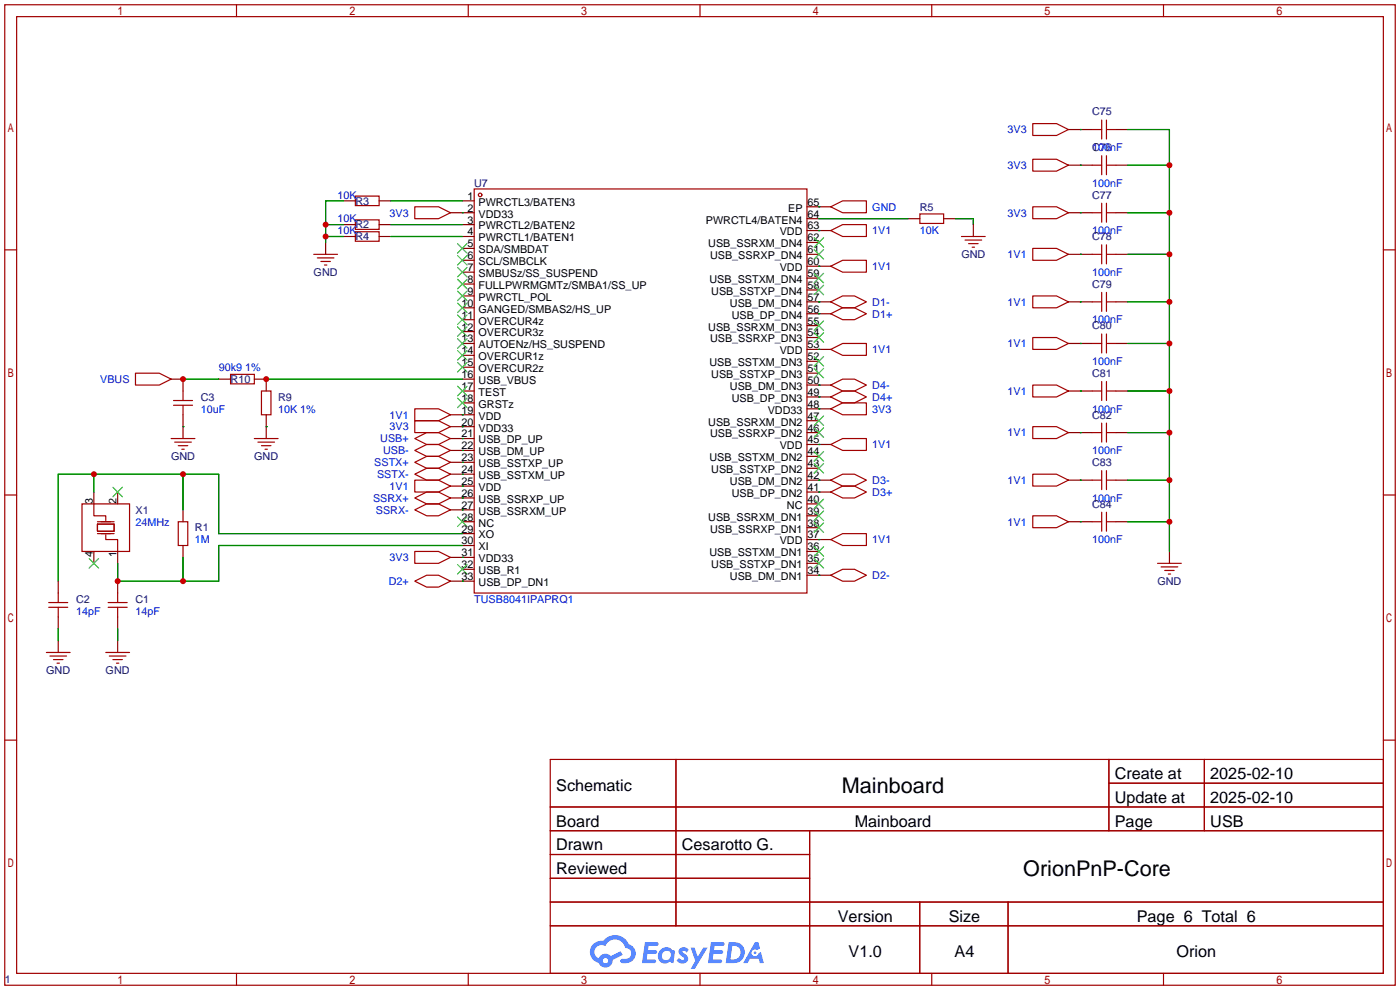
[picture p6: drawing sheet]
<svg xmlns="http://www.w3.org/2000/svg" width="299mm" height="212mm" viewBox="0 0 299 212" stroke-linecap="round" stroke-linejoin="round" font-family="sans-serif">
<g fill="none" stroke="#a10000" stroke-width=".25">
<path d="M1 1h297.2v209.6h-297.2zM3.6 3.6h292.1v204.4h-292.1zM50.5 1v2.6M100.1 1v2.6M149.6 1v2.6M199.1 1v2.6M248.7 1v2.6M1 53.4h2.6M295.7 53.4h2.5M1 105.8h2.6M295.7 105.8h2.5M1 158.2h2.6"/>
<path d="M295.7 158.2h2.5M117.6 162.3h178.1v45.7h-178.1zM117.6 172.5h178.1M117.6 177.5h178.1M144.5 162.3v35.6M173 177.5v30.5M237 162.3v15.2M237 167.4h58.7M257.4 162.3v15.2M117.6 182.6h55.4M117.6 192.8h178.1M117.6 187.7h55.4"/>
<path d="M117.6 197.9h178.1M196.6 192.8v15.2M215.4 192.8v15.2M50.5 208v2.6M100.1 208v2.6M149.6 208v2.6M199.1 208v2.6M248.7 208v2.6"/>
</g>
<g fill="#5487ff">
<path d="M145.3 202.7a1.3 1.3 0 0 1 1.9 .3l-.4 .6a.54 .54 0 0 0-.9-.2l.1 .2a1.34 1.34 0 0 1 .9 1.8 1.47 1.47 0 0 1-2.3-.1l.5-.6 .8 .5a.31 .31 0 0 0 .4-.3 .31 .31 0 0 0-.3-.4 1.12 1.12 0 0 1-.7-1.8z"/>
<path d="M147.6 202.5h.9l.6 2 1.2-2h.9l-2.7 4.6h-.9l1-1.7z"/>
<path d="M137.8 201.4h1.7a1.31 1.31 0 0 1 1.2 .2 .4 .4 0 0 1-.3 .5l-1.8 .1-.1 .9h1.6a.4 .4 0 0 1 .4 .4 .4 .4 0 0 1-.5 .4h-1.6l-.2 1.2h1.4a.46 .46 0 0 1 .5 0 .46 .46 0 0 1 .1 .5l-.4 .2h-2.6z"/>
<path d="M151.9 201.4h1.7a1.32 1.32 0 0 1 1.2 .2 .39 .39 0 0 1-.3 .5l-1.8 .1-.1 .9h1.6a.4 .4 0 0 1 .4 .4 .4 .4 0 0 1-.4 .4h-1.7l-.2 1.2h1.4a.46 .46 0 0 1 .5 0 .46 .46 0 0 1 .1 .5l-.4 .2h-2.6z"/>
<path d="M161.3 201.4h.8l.3 1.3-.6 .4a.75 .75 0 0 0-1.1 .3 .75 .75 0 0 0 .5 1 .75 .75 0 0 0 .9-.7l.5-.2 .6 2.3h-.8l-.3-.9h-1.8l-.5 .9h-1z"/>
<path d="M155.7 201.4l-.6 4.4h1.5a2.27 2.27 0 0 0 2.6-2.2 2.27 2.27 0 0 0-2.7-2.2zM156.5 202.1a1.5 1.5 0 0 1 1.8 1.6 1.5 1.5 0 0 1-1.9 1.4h-.3z"/>
<path d="M141.2 203a1.6 1.6 0 0 0-.3 2.3 1.6 1.6 0 0 0 2.3 .2l.7 .3 .3-2.4-.1-.3-.5-.1a1.58 1.58 0 0 0-2.4 0zM141.8 203.5a.98 .98 0 0 1 1.6 .4 .98 .98 0 0 1-1.1 1.3 .94 .94 0 0 1-.9-.7 .94 .94 0 0 1 .4-1z"/>
<path d="M126.8 201.8a2.37 2.37 0 0 0 1.1 4 1.54 1.54 0 0 0 1.8 1 1.54 1.54 0 0 0 1.2-1.6l2.2-1.1-.5-.8-2 1a1.57 1.57 0 0 0-2.7 .5 1.5 1.5 0 0 1-.7-2.1 1.5 1.5 0 0 1 2.2-.5 2.23 2.23 0 0 1 2.3-1.4 2.23 2.23 0 0 1 2 1.8 1.16 1.16 0 0 1 1.2 1.1 1.16 1.16 0 0 1-1.1 1.2h-.7a.47 .47 0 0 0-.5 .4 .47 .47 0 0 0 .4 .5 2.17 2.17 0 0 0 2.5-.9 2.17 2.17 0 0 0-.3-2.7l-.8-.4a3.2 3.2 0 0 0-5.5-.7l-1.1 .1zM128.8 205.3a.6 .6 0 0 1 1.2 0 .6 .6 0 0 1-1.2 0z"/>
<circle cx="161.4" cy="203.6" r=".28"/>
</g>
<g fill="none" stroke="#a10000" stroke-width=".25">
<path d="M220.7 34h5.1l2.5 1.3-2.5 1.3h-5.1zM220.7 26.4h5.1l2.5 1.3-2.5 1.3h-5.1zM233.4 27.7h2.1M233.4 35.3h2.1M235.5 25.7v4M235.5 33.3v4M236.5 27.7h2M236.5 25.7v4M236.5 33.3v4M236.5 35.3h2M67.1 54.4h5M67.8 55.1h3.6"/>
<path d="M68.6 55.9h2M69.3 56.6h.5M75.9 47h5.1v2h-5.1zM75.9 41.9h5.1v2h-5.1zM75.9 49.5h5.1v2.1h-5.1zM88.6 44.2h5.1l2.6 1.3-2.6 1.2h-5.1zM101.3 40.4h71.2v86.3h-71.2zM177.5 56.9l2.6-1.3h5.1v2.6h-5.1zM177.5 49.3l2.6-1.3h5.1v2.5h-5.1zM177.5 44.2l2.6-1.3h5.1v2.6h-5.1zM196.6 45.7h5.1v2.1h-5.1zM205.5 50.5h5.1"/>
<path d="M206.2 51.3h3.6M207 52.1h2M207.8 52.8h.5M220.7 44.2h5.1l2.5 1.3-2.5 1.2h-5.1zM220.7 53.1h5.1l2.5 1.3-2.5 1.2h-5.1zM233.4 54.4h2.1M233.4 45.5h2.1M235.5 43.4v4.1M235.5 52.3v4.1M236.5 54.4h2M236.5 43.4v4.1M236.5 52.3v4.1"/>
<path d="M236.5 45.5h2M29 79.8h5l2.6 1.2-2.6 1.3h-5zM177.5 74.7l2.6-1.3h5.1v2.5h-5.1zM177.5 64.5l2.6-1.3h2.5l2.6 1.3-2.6 1.3h-2.5zM177.5 67.1l2.6-1.3h2.5l2.6 1.3-2.6 1.2h-2.5zM220.7 72.1h5.1l2.5 1.3-2.5 1.3h-5.1zM220.7 63.2h5.1l2.5 1.3-2.5 1.3h-5.1zM233.4 64.5h2.1M233.4 73.4h2.1M235.5 62.5v4M235.5 71.4v4M236.5 62.5v4"/>
<path d="M236.5 71.4v4M236.5 64.5h2M236.5 73.4h2M36.6 93.7h5.1M37.1 85.6h4M37.1 86.6h4M37.3 94.5h3.6M38.1 95.2h2M38.9 96h.5M39.1 83.6v2M39.1 86.6v2M49.3 80h5.1v2h-5.1z"/>
<path d="M54.4 93.7h5M55.1 94.5h3.6M55.9 83.6h2v5h-2zM55.9 95.2h2M56.6 96h.5M88.6 89.9h5.1l2.6 1.3-2.6 1.3h-5.1zM88.6 87.4h5.1l2.6 1.2-2.6 1.3h-5.1zM88.6 93.7l2.6-1.2h2.5l2.6 1.2-2.6 1.3h-2.5zM88.6 96.3l2.6-1.3h2.5l2.6 1.3-2.6 1.2h-2.5zM88.6 98.8l2.6-1.3h2.5l2.6 1.3-2.6 1.3h-2.5zM177.5 87.4l2.6-1.3h5.1v2.5h-5.1zM177.5 95l2.6-1.3h5.1v2.6h-5.1z"/>
<path d="M177.5 82.3l2.6-1.3h2.5l2.6 1.3-2.6 1.3h-2.5zM177.5 84.8l2.6-1.2h2.5l2.6 1.2-2.6 1.3h-2.5zM220.7 91.2h5.1l2.5 1.3-2.5 1.2h-5.1zM220.7 82.3h5.1l2.5 1.3-2.5 1.2h-5.1zM233.4 83.6h2.1M233.4 92.5h2.1M235.5 81.5v4.1M235.5 90.4v4.1M236.5 81.5v4.1M236.5 90.4v4.1M236.5 83.6h2M236.5 92.5h2"/>
<path d="M17.5 107.7h10.2v10.2h-10.2zM20.1 107.7v2.5h2.5v1.1M20.8 112h3.6v1.5h-3.6zM20.8 114h3.6M20.8 111.5h3.6M22.6 114.3v1h2.5v2.6M38.1 111.5h2v5.1h-2zM88.6 117.9h5.1l2.6 1.2-2.6 1.3h-5.1zM88.6 102.6h5.1l2.6 1.3-2.6 1.3h-5.1zM88.6 101.3l2.6-1.2h2.5l2.6 1.2-2.6 1.3h-2.5zM88.6 106.4l2.6-1.2h2.5l2.6 1.2-2.6 1.3h-2.5zM88.6 109l2.6-1.3h2.5l2.6 1.3-2.6 1.2h-2.5z"/>
<path d="M177.5 115.3l2.6-1.3h5.1v2.6h-5.1zM177.5 102.6l2.6-1.3h2.5l2.6 1.3-2.6 1.3h-2.5zM177.5 105.2l2.6-1.3h2.5l2.6 1.3-2.6 1.2h-2.5zM220.7 101.3h5.1l2.5 1.3-2.5 1.3h-5.1zM220.7 110.2h5.1l2.5 1.3-2.5 1.3h-5.1zM233.4 111.5h2.1M233.4 102.6h2.1M235.5 100.6v4M235.5 109.5v4M236.5 111.5h2M236.5 100.6v4M236.5 109.5v4"/>
<path d="M236.5 102.6h2M9.9 139.4h5.1M10.4 128.8h4.1M10.4 129.8h4.1M12.4 126.7v2.1M12.4 129.8v2M22.6 139.4h5.1M23.1 128.8h4.1M23.1 129.8h4.1M25.1 126.7v2.1M25.1 129.8v2M88.6 124.2l2.6-1.3h2.5l2.6 1.3-2.6 1.3h-2.5z"/>
<path d="M177.5 122.9l2.6-1.2h2.5l2.6 1.2-2.6 1.3h-2.5zM247.4 120.4h5.1M248.2 121.2h3.5M248.9 121.9h2.1M249.7 122.7h.5M10.7 140.2h3.5M11.4 141h2.1M12.2 141.7h.5M23.4 140.2h3.5M24.1 141h2.1M24.9 141.7h.5"/>
<circle cx="102.6" cy="41.7" r=".38"/>
</g>
<g fill="none" stroke="#870000" stroke-width=".25">
<path d="M228.3 35.3h5.1M228.3 27.7h5.1M238.5 35.3h2.5M238.5 27.7h2.5M69.6 51.8v2.6M73.4 42.9h2.5M73.4 48h2.5M73.4 50.5h2.5M81 42.9h2.6M81 48h2.6M81 50.5h2.6M96.3 45.5h5"/>
<path d="M98.8 42.9h2.5M98.8 48h2.5M98.8 50.5h2.5M98.8 53.1h2.5M98.8 55.6h2.5M98.8 58.2h2.5M172.5 59.4h2.5M172.5 56.9h5M172.5 54.4h2.5M172.5 51.8h2.5M172.5 49.3h5M172.5 46.7h2.5"/>
<path d="M172.5 44.2h5M194.1 46.7h2.5M201.7 46.7h2.5M208 48v2.5M228.3 45.5h5.1M228.3 54.4h5.1M238.5 45.5h2.5M238.5 54.4h2.5M98.8 60.7h2.5M98.8 63.2h2.5M98.8 65.8h2.5M98.8 68.3h2.5"/>
<path d="M98.8 70.9h2.5M98.8 73.4h2.5M98.8 75.9h2.5M98.8 78.5h2.5M172.5 79.8h2.5M172.5 77.2h2.5M172.5 74.7h5M172.5 72.1h2.5M172.5 69.6h2.5M172.5 67.1h5M172.5 64.5h5M172.5 62h2.5"/>
<path d="M228.3 73.4h5.1M228.3 64.5h5.1M238.5 73.4h2.5M238.5 64.5h2.5M36.6 81h2.5v2.6M39.1 88.6v5.1M46.7 81h2.6M54.4 81h2.5v2.6M56.9 88.6v5.1M96.3 88.6h5M96.3 91.2h5M96.3 93.7h5"/>
<path d="M96.3 96.3h5M96.3 98.8h5M98.8 81h2.5M98.8 83.6h2.5M98.8 86.1h2.5M172.5 97.5h2.5M172.5 95h5M172.5 92.5h2.5M172.5 89.9h2.5M172.5 87.4h5M172.5 84.8h5M172.5 82.3h5"/>
<path d="M228.3 83.6h5.1M228.3 92.5h5.1M238.5 83.6h2.5M238.5 92.5h2.5M20.1 105.2v2.5M20.1 117.9v2.5M25.1 105.2v2.5M25.1 117.9v2.5M39.1 109v2.5M39.1 116.6v2.5M96.3 101.3h5M96.3 103.9h5"/>
<path d="M96.3 106.4h5M96.3 109h5M96.3 119.1h5M98.8 111.5h2.5M98.8 114h2.5M98.8 116.6h2.5M172.5 117.9h2.5M172.5 115.3h5M172.5 112.8h2.5M172.5 110.2h2.5M172.5 107.7h2.5M172.5 105.2h5"/>
<path d="M172.5 102.6h5M172.5 100.1h2.5M228.3 111.5h5.1M228.3 102.6h5.1M238.5 111.5h2.5M238.5 102.6h2.5M249.9 117.9v2.5M12.4 124.2v2.5M12.4 131.8v2.6M12.4 136.9v2.5M25.1 124.2v2.5M25.1 131.8v2.6"/>
<path d="M25.1 136.9v2.5M96.3 124.2h5M98.8 121.7h2.5M172.5 122.9h5M172.5 120.4h2.5"/>
</g>
<g fill="none" stroke="#3c3" stroke-width=".25">
<path d="M97.8 52.1l2 2M97.8 54.6l2 2M97.8 57.2l2 2M97.8 59.7l2 2M99.8 52.1l-2 2M99.8 54.6l-2 2M99.8 57.2l-2 2M99.8 59.7l-2 2M174 58.4l2 2.1M174 53.3l2 2.1M174 50.8l2 2M176 58.4l-2 2.1"/>
<path d="M176 53.3l-2 2.1M176 50.8l-2 2M97.8 62.2l2 2.1M97.8 64.8l2 2M97.8 67.3l2 2M97.8 69.8l2 2.1M97.8 72.4l2 2M97.8 74.9l2 2.1M97.8 77.5l2 2M99.8 62.2l-2 2.1M99.8 64.8l-2 2M99.8 67.3l-2 2"/>
<path d="M99.8 69.8l-2 2.1M99.8 72.4l-2 2M99.8 74.9l-2 2.1M99.8 77.5l-2 2M174 78.7l2 2.1M174 76.2l2 2M174 71.1l2 2.1M174 68.6l2 2M174 61l2 2M176 78.7l-2 2.1M176 76.2l-2 2M176 71.1l-2 2.1"/>
<path d="M176 68.6l-2 2M176 61l-2 2M97.8 82.5l2 2.1M97.8 85.1l2 2M99.8 82.5l-2 2.1M99.8 85.1l-2 2M174 99.1l2 2M174 96.5l2 2.1M174 91.4l2 2.1M174 88.9l2 2M176 99.1l-2 2M176 96.5l-2 2.1"/>
<path d="M176 91.4l-2 2.1M176 88.9l-2 2M19 119.4l2.1 2M21.1 119.4l-2.1 2M24.1 104.1l2.1 2.1M26.2 104.1l-2.1 2.1M97.8 110.5l2 2M99.8 110.5l-2 2M174 119.4l2 2M174 116.8l2 2.1M174 111.8l2 2M174 109.2l2 2.1"/>
<path d="M174 106.7l2 2M176 119.4l-2 2M176 116.8l-2 2.1M176 111.8l-2 2M176 109.2l-2 2.1M176 106.7l-2 2M97.8 120.6l2 2.1M99.8 120.6l-2 2.1"/>
</g>
<g fill="none" stroke="#008700" stroke-width=".25">
<path d="M230.9 27.7h.1M230.9 35.3h.1M241 27.7h8.9v90.2M241 35.3h8.9M69.6 48h3.8M69.6 50.5h3.8M73.4 42.9h-3.8v8.9M83.6 42.9h15.2M83.6 48h15.2M83.6 50.5h15.2M98.8 45.5h.1M175 56.9h.1"/>
<path d="M175 49.3h.1M175 44.2h.1M175 46.7h19.1M204.2 46.7h3.8v1.3M230.9 45.5h.1M230.9 54.4h.1M241 45.5h8.9M241 54.4h8.9M175 74.7h.1M175 67.1h.1M175 64.5h.1M230.9 64.5h.1"/>
<path d="M230.9 73.4h.1M241 64.5h8.9M241 73.4h8.9M39.1 91.2h.1M39.1 81h7.6M56.9 91.2h.1M56.9 81h41.9M98.8 91.2h.1M98.8 88.6h.1M98.8 93.7h.1M98.8 96.3h.1M98.8 98.8h.1"/>
<path d="M175 87.4h.1M175 95h.1M175 84.8h.1M175 82.3h.1M230.9 83.6h.1M230.9 92.5h.1M241 83.6h8.9M241 92.5h8.9M20.1 101.3v3.9M39.1 101.3v7.7M39.1 119.1v5.1M98.8 119.1h.1"/>
<path d="M98.8 103.9h.1M98.8 101.3h.1M98.8 106.4h.1M98.8 109h.1M98.8 114h-52.1v-12.7h-34.3v22.9M98.8 116.6h-52.1v7.6h-21.6v-3.8M175 115.3h.1M175 105.2h.1M175 102.6h.1M230.9 102.6h.1M230.9 111.5h.1M241 102.6h8.9"/>
<path d="M241 111.5h8.9M12.4 134.4v2.5M25.1 134.4v2.5M98.8 124.2h.1M175 122.9h.1"/>
</g>
<g fill="#c00">
<circle cx="39.1" cy="101.3" r=".63"/>
<circle cx="20.1" cy="101.3" r=".63"/>
<circle cx="39.1" cy="124.2" r=".63"/>
<circle cx="25.1" cy="124.2" r=".63"/>
<circle cx="69.6" cy="48" r=".63"/>
<circle cx="69.6" cy="50.5" r=".63"/>
<circle cx="56.9" cy="81" r=".63"/>
<circle cx="39.1" cy="81" r=".63"/>
<circle cx="249.9" cy="35.3" r=".63"/>
<circle cx="249.9" cy="45.5" r=".63"/>
<circle cx="249.9" cy="54.4" r=".63"/>
<circle cx="249.9" cy="64.5" r=".63"/>
<circle cx="249.9" cy="73.4" r=".63"/>
<circle cx="249.9" cy="83.6" r=".63"/>
<circle cx="249.9" cy="92.5" r=".63"/>
<circle cx="249.9" cy="102.6" r=".63"/>
<circle cx="249.9" cy="111.5" r=".63"/>
</g>
<g font-size="4.6">
<text x="179.9" y="169.4">Mainboard</text>
<text x="218.7" y="187.2">OrionPnP-Core</text>
</g>
<g font-size="3.5">
<text x="238.3" y="166.5">Create at</text>
<text x="258.7" y="166.5">2025-02-10</text>
<text x="118.9" y="169.1">Schematic</text>
<text x="238.3" y="171.6">Update at</text>
<text x="258.7" y="171.6">2025-02-10</text>
<text x="118.9" y="176.7">Board</text>
<text x="182.7" y="176.7">Mainboard</text>
<text x="238.3" y="176.7">Page</text>
<text x="258.7" y="176.7">USB</text>
<text x="118.9" y="181.8">Drawn</text>
<text x="145.7" y="181.8">Cesarotto G.</text>
<text x="118.9" y="186.8">Reviewed</text>
<text x="179.1" y="197">Version</text>
<text x="202.8" y="197">Size</text>
<text x="243" y="197">Page 6 Total 6</text>
<text x="181.4" y="204.6">V1.0</text>
<text x="204" y="204.6">A4</text>
<text x="251.4" y="204.6">Orion</text>
</g>
<g font-size="2.3" fill="#00f">
<text x="215.3" y="28.5">3V3</text>
<text x="233.4" y="32.3">100nF</text>
<text x="215.3" y="36.1">3V3</text>
<text x="233.4" y="39.9">100nF</text>
<text x="72.1" y="47.5">10K</text>
<text x="72.1" y="42.5">10K</text>
<text x="83.3" y="46.3">3V3</text>
<text x="186.4" y="45">GND</text>
<text x="215.3" y="46.3">3V3</text>
<text x="72.1" y="50.1">10K</text>
<text x="186.4" y="50.1">1V1</text>
<text x="196.6" y="50.1">10K</text>
<text x="233.4" y="50.1">100nF</text>
<text x="186.4" y="57.7">1V1</text>
<text x="215.3" y="55.2">1V1</text>
<text x="233.4" y="59">100nF</text>
<text x="186.4" y="65.3">D1-</text>
<text x="215.3" y="65.3">1V1</text>
<text x="186.4" y="67.9">D1+</text>
<text x="233.4" y="69.1">100nF</text>
<text x="186.4" y="75.5">1V1</text>
<text x="215.3" y="74.2">1V1</text>
<text x="21.4" y="81.8">VBUS</text>
<text x="46.7" y="79.3">90k9 1%</text>
<text x="186.4" y="83.1">D4-</text>
<text x="233.4" y="78">100nF</text>
<text x="42.9" y="88.2">10uF</text>
<text x="59.4" y="88.2">10K 1%</text>
<text x="83.3" y="89.5">1V1</text>
<text x="186.4" y="88.2">3V3</text>
<text x="186.4" y="85.6">D4+</text>
<text x="215.3" y="84.4">1V1</text>
<text x="233.4" y="88.2">100nF</text>
<text x="81.3" y="94.5">USB+</text>
<text x="83.3" y="92">3V3</text>
<text x="186.4" y="95.8">1V1</text>
<text x="215.3" y="93.3">1V1</text>
<text x="80" y="99.6">SSTX+</text>
<text x="81.9" y="97.1">USB-</text>
<text x="233.4" y="97.1">100nF</text>
<text x="79.7" y="107.2">SSRX+</text>
<text x="80.6" y="102.2">SSTX-</text>
<text x="83.3" y="104.7">1V1</text>
<text x="186.4" y="103.4">D3-</text>
<text x="186.4" y="106">D3+</text>
<text x="215.3" y="103.4">1V1</text>
<text x="233.4" y="107.2">100nF</text>
<text x="29" y="112.3">24MHz</text>
<text x="80.3" y="109.8">SSRX-</text>
<text x="215.3" y="112.3">1V1</text>
<text x="41.7" y="116.1">1M</text>
<text x="83.3" y="119.9">3V3</text>
<text x="186.4" y="116.1">1V1</text>
<text x="233.4" y="116.1">100nF</text>
<text x="83.1" y="125">D2+</text>
<text x="186.4" y="123.7">D2-</text>
<text x="16.3" y="131.4">14pF</text>
<text x="29" y="131.4">14pF</text>
<text x="101.3" y="128.8">TUSB8041IPAPRQ1</text>
</g>
<g font-size="2.3" fill="#000080">
<text x="233.4" y="24.7">C75</text>
<text x="233.4" y="32.3">C76</text>
<text x="101.3" y="39.9">U7</text>
<text x="75.9" y="43.7">R3</text>
<text x="196.6" y="45">R5</text>
<text x="233.4" y="42.5">C77</text>
<text x="75.9" y="48.8">R2</text>
<text x="75.9" y="51.4">R4</text>
<text x="233.4" y="51.4">C78</text>
<text x="67" y="59">GND</text>
<text x="205.5" y="55.2">GND</text>
<text x="233.4" y="61.5">C79</text>
<text x="233.4" y="70.4">C80</text>
<text x="49.3" y="81.8">R10</text>
<text x="233.4" y="80.6">C81</text>
<text x="42.9" y="85.6">C3</text>
<text x="59.4" y="85.6">R9</text>
<text x="233.4" y="89.5">C82</text>
<text x="36.6" y="98.3">GND</text>
<text x="54.3" y="98.3">GND</text>
<text x="233.4" y="99.6">C83</text>
<text x="29" y="109.8">X1</text>
<text x="41.7" y="113.6">R1</text>
<text x="233.4" y="108.5">C84</text>
<text x="247.4" y="125">GND</text>
<text x="16.3" y="128.8">C2</text>
<text x="29" y="128.8">C1</text>
<text x="9.9" y="144.1">GND</text>
<text x="22.6" y="144.1">GND</text>
<text x="1" y="210.1">1</text>
</g>
<g font-size="2.3">
<text x="99.9" y="42.7">1</text>
<text x="99.9" y="45.2">2</text>
<text x="99.9" y="47.8">3</text>
<text x="102.3" y="44">PWRCTL3/BATEN3</text>
<text x="102.3" y="46.5">VDD33</text>
<text x="150.9" y="47.8">PWRCTL4/BATEN4</text>
<text x="168.4" y="45.2">EP</text>
<text x="172.6" y="46.5">64</text>
<text x="172.6" y="44">65</text>
<text x="99.9" y="50.3">4</text>
<text x="99.9" y="52.9">5</text>
<text x="102.3" y="49">PWRCTL2/BATEN2</text>
<text x="102.3" y="51.6">PWRCTL1/BATEN1</text>
<text x="151.4" y="52.9">USB_SSRXM_DN4</text>
<text x="166.7" y="50.3">VDD</text>
<text x="172.6" y="51.6">62</text>
<text x="172.6" y="49">63</text>
<text x="99.9" y="55.4">6</text>
<text x="99.9" y="57.9">7</text>
<text x="102.3" y="54.1">SDA/SMBDAT</text>
<text x="102.3" y="56.7">SCL/SMBCLK</text>
<text x="102.3" y="59.2">SMBUSz/SS_SUSPEND</text>
<text x="151.8" y="55.4">USB_SSRXP_DN4</text>
<text x="166.7" y="57.9">VDD</text>
<text x="172.6" y="59.2">59</text>
<text x="172.6" y="56.7">60</text>
<text x="172.6" y="54.1">61</text>
<text x="98.7" y="65.6">10</text>
<text x="99.9" y="60.5">8</text>
<text x="99.9" y="63">9</text>
<text x="102.3" y="61.7">FULLPWRMGMTz/SMBA1/SS_UP</text>
<text x="102.3" y="64.3">PWRCTL_POL</text>
<text x="151.6" y="60.5">USB_SSTXM_DN4</text>
<text x="152" y="63">USB_SSTXP_DN4</text>
<text x="156" y="65.6">USB_DM_DN4</text>
<text x="172.6" y="64.3">57</text>
<text x="172.6" y="61.7">58</text>
<text x="98.7" y="68.1">11</text>
<text x="98.7" y="70.6">12</text>
<text x="102.3" y="66.8">GANGED/SMBAS2/HS_UP</text>
<text x="102.3" y="69.4">OVERCUR4z</text>
<text x="102.3" y="71.9">OVERCUR3z</text>
<text x="151.4" y="70.6">USB_SSRXM_DN3</text>
<text x="156.4" y="68.1">USB_DP_DN4</text>
<text x="172.6" y="71.9">54</text>
<text x="172.6" y="69.4">55</text>
<text x="172.6" y="66.8">56</text>
<text x="98.7" y="73.2">13</text>
<text x="98.7" y="75.7">14</text>
<text x="102.3" y="74.4">AUTOENz/HS_SUSPEND</text>
<text x="102.3" y="77">OVERCUR1z</text>
<text x="151.8" y="73.2">USB_SSRXP_DN3</text>
<text x="166.7" y="75.7">VDD</text>
<text x="172.6" y="77">52</text>
<text x="172.6" y="74.4">53</text>
<text x="98.7" y="78.3">15</text>
<text x="98.7" y="80.8">16</text>
<text x="98.7" y="83.3">17</text>
<text x="102.3" y="79.5">OVERCUR2z</text>
<text x="102.3" y="82.1">USB_VBUS</text>
<text x="151.6" y="78.3">USB_SSTXM_DN3</text>
<text x="152" y="80.8">USB_SSTXP_DN3</text>
<text x="156" y="83.3">USB_DM_DN3</text>
<text x="172.6" y="82.1">50</text>
<text x="172.6" y="79.5">51</text>
<text x="98.7" y="85.9">18</text>
<text x="98.7" y="88.4">19</text>
<text x="102.3" y="84.6">TEST</text>
<text x="102.3" y="87.1">GRSTz</text>
<text x="102.3" y="89.7">VDD</text>
<text x="156.4" y="85.9">USB_DP_DN3</text>
<text x="164.1" y="88.4">VDD33</text>
<text x="172.6" y="89.7">47</text>
<text x="172.6" y="87.1">48</text>
<text x="172.6" y="84.6">49</text>
<text x="98.7" y="91">20</text>
<text x="98.7" y="93.5">21</text>
<text x="102.3" y="92.2">VDD33</text>
<text x="102.3" y="94.8">USB_DP_UP</text>
<text x="151.4" y="91">USB_SSRXM_DN2</text>
<text x="151.8" y="93.5">USB_SSRXP_DN2</text>
<text x="172.6" y="94.8">45</text>
<text x="172.6" y="92.2">46</text>
<text x="98.7" y="96">22</text>
<text x="98.7" y="98.6">23</text>
<text x="98.7" y="101.1">24</text>
<text x="102.3" y="97.3">USB_DM_UP</text>
<text x="102.3" y="99.8">USB_SSTXP_UP</text>
<text x="151.6" y="98.6">USB_SSTXM_DN2</text>
<text x="152" y="101.1">USB_SSTXP_DN2</text>
<text x="166.7" y="96">VDD</text>
<text x="172.6" y="99.8">43</text>
<text x="172.6" y="97.3">44</text>
<text x="19.8" y="107.7" transform="rotate(-90 19.8 107.7)">3</text>
<text x="24.9" y="107.7" transform="rotate(-90 24.9 107.7)">2</text>
<text x="98.7" y="103.7">25</text>
<text x="98.7" y="106.2">26</text>
<text x="102.3" y="102.4">USB_SSTXM_UP</text>
<text x="102.3" y="104.9">VDD</text>
<text x="102.3" y="107.5">USB_SSRXP_UP</text>
<text x="156" y="103.7">USB_DM_DN2</text>
<text x="156.4" y="106.2">USB_DP_DN2</text>
<text x="172.6" y="107.5">40</text>
<text x="172.6" y="104.9">41</text>
<text x="172.6" y="102.4">42</text>
<text x="98.7" y="108.7">27</text>
<text x="98.7" y="111.3">28</text>
<text x="98.7" y="113.8">29</text>
<text x="102.3" y="110">USB_SSRXM_UP</text>
<text x="102.3" y="112.5">NC</text>
<text x="151.4" y="111.3">USB_SSRXM_DN1</text>
<text x="151.8" y="113.8">USB_SSRXP_DN1</text>
<text x="168.2" y="108.7">NC</text>
<text x="172.6" y="112.5">38</text>
<text x="172.6" y="110">39</text>
<text x="19.8" y="119.1" transform="rotate(-90 19.8 119.1)">4</text>
<text x="24.9" y="119.1" transform="rotate(-90 24.9 119.1)">1</text>
<text x="98.7" y="116.4">30</text>
<text x="98.7" y="118.9">31</text>
<text x="102.3" y="115.1">XO</text>
<text x="102.3" y="117.6">XI</text>
<text x="151.6" y="118.9">USB_SSTXM_DN1</text>
<text x="166.7" y="116.4">VDD</text>
<text x="172.6" y="117.6">36</text>
<text x="172.6" y="115.1">37</text>
<text x="98.7" y="121.4">32</text>
<text x="98.7" y="124">33</text>
<text x="102.3" y="120.2">VDD33</text>
<text x="102.3" y="122.7">USB_R1</text>
<text x="102.3" y="125.2">USB_DP_DN1</text>
<text x="152" y="121.4">USB_SSTXP_DN1</text>
<text x="156" y="124">USB_DM_DN1</text>
<text x="172.6" y="122.7">34</text>
<text x="172.6" y="120.2">35</text>
</g>
</svg>
